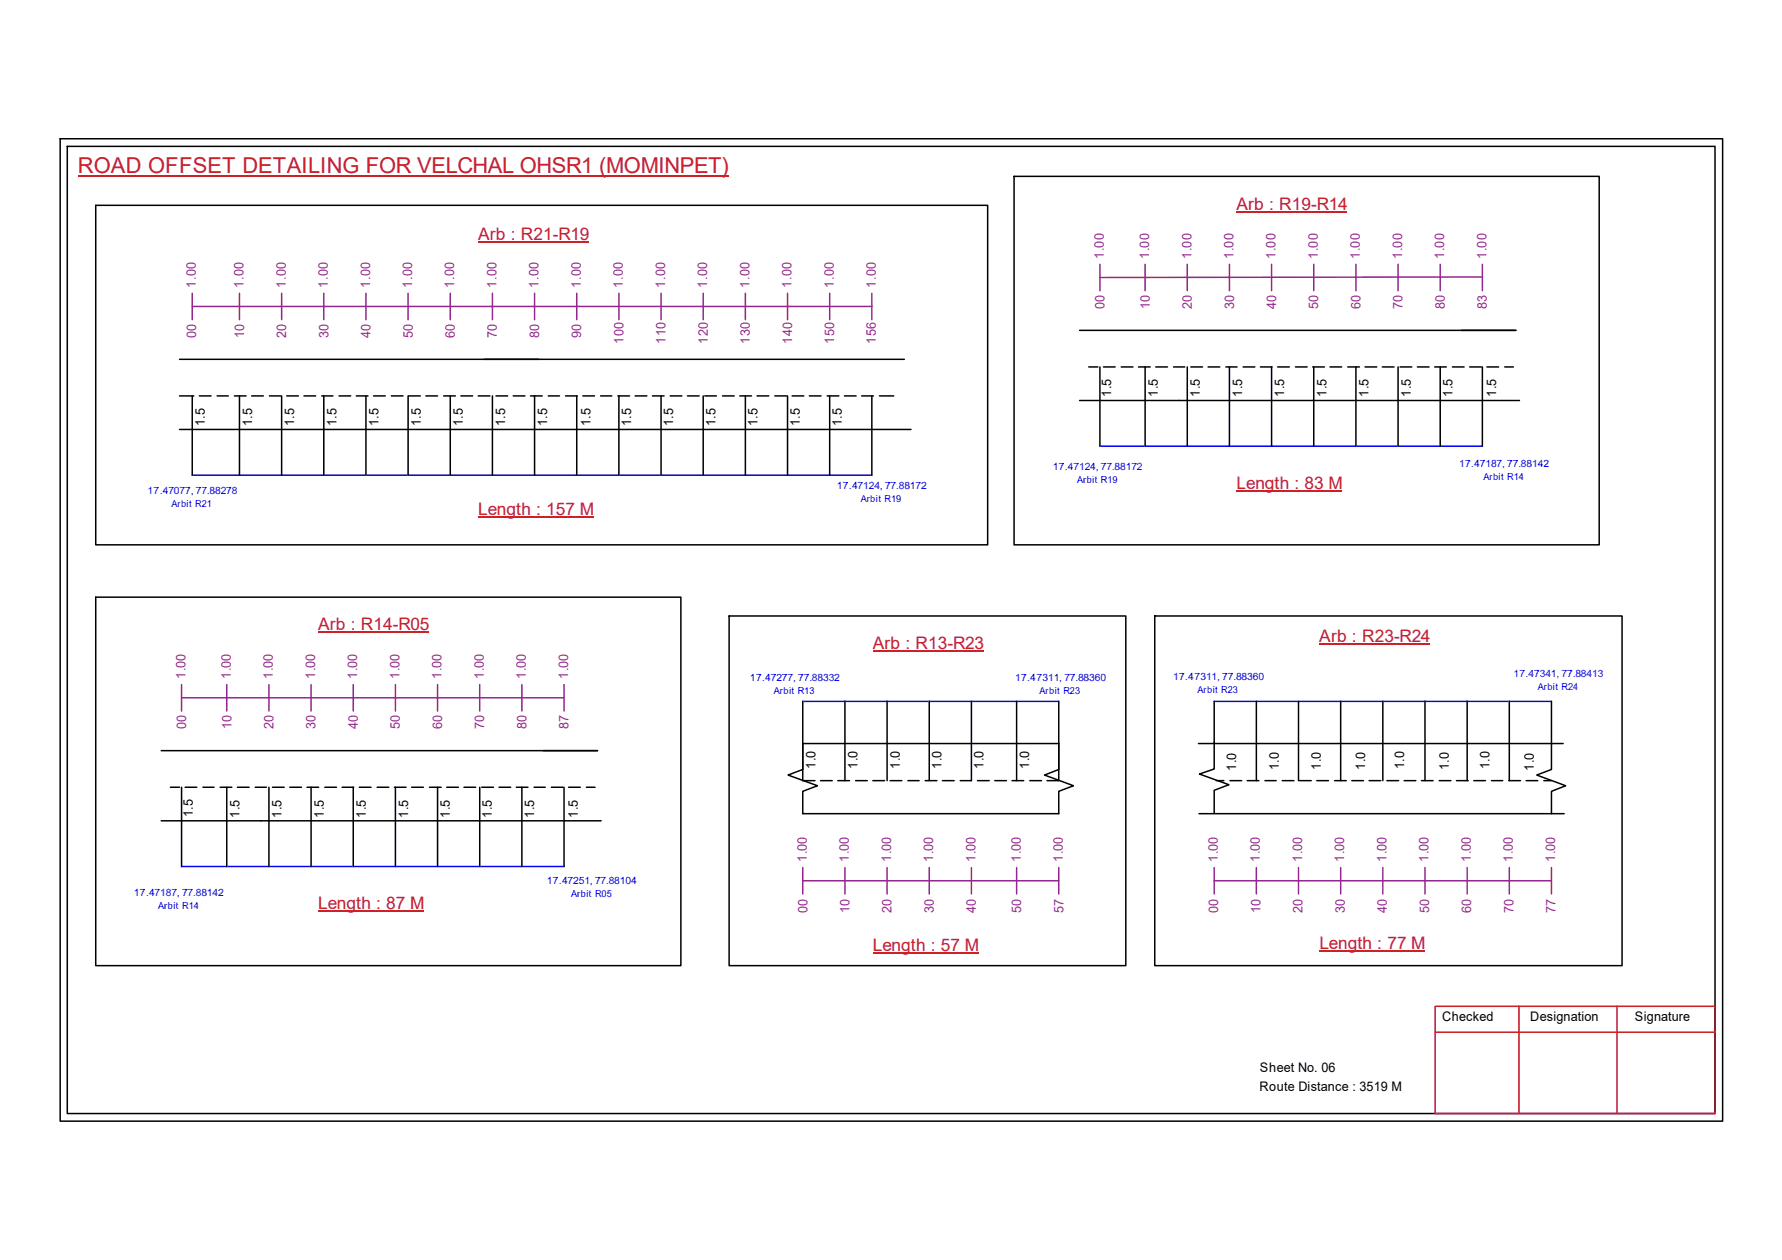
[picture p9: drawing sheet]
<svg xmlns="http://www.w3.org/2000/svg" width="297mm" height="210mm" viewBox="0 0 297 210" stroke-linecap="round" stroke-linejoin="round" font-family="sans-serif">
<g fill="none" stroke="#000" stroke-width=".25">
<path d="M10 23.1h277.1v163.7h-277.1zM11.2 24.4h274.7v161.1h-274.7zM16 34.2h148.6v56.6h-148.6zM169 29.4h97.6v61.4h-97.6zM29.9 59.9h120.8M180 55h72.7M29.9 71.5h121.9M29.9 66h2.4M32 66v13.2M33.2 66h2M36.2 66h1.9M39.1 66h1.9"/>
<path d="M39.9 66v13.2M41.9 66h2M44.9 66h1.9M46.9 66v13.2M47.8 66h1.9M50.7 66h1.9M53.6 66h1.9M54 66v13.2M56.5 66h2M59.4 66h1.9M61 66v13.2M62.3 66h1.9"/>
<path d="M65.2 66h2M68 66v13.2M68.1 66h2M71 66h1.9M74 66h1.9M75.1 66v13.2M76.8 66h2M79.7 66h2M82.1 66v13.2M82.7 66h1.9M85.6 66h1.9M88.4 66h2"/>
<path d="M89.1 66v13.2M91.4 66h1.9M94.3 66h1.9M96.1 66v13.2M97.2 66h1.9M100.1 66h1.9M103 66h1.9M103.2 66v13.2M105.9 66h1.9M108.8 66h1.9M110.2 66v13.2M111.7 66h2"/>
<path d="M114.6 66h1.9M117.2 66v13.2M117.5 66h1.9M120.4 66h2M123.3 66h2M124.2 66v13.2M126.2 66h1.9M129.2 66h1.9M131.3 66v13.2M132 66h2M134.9 66h2M137.9 66h1.9"/>
<path d="M138.3 66v13.2M140.8 66h1.9M143.6 66h2M145.3 66v13.2M146.6 66h2.4M180 66.7h73.3M181.5 61.1h1.5M183.3 61.1v13.2M183.9 61.1h2M186.9 61.1h1.9M189.8 61.1h1.9M190.9 61.1v13.2"/>
<path d="M192.7 61.1h1.9M195.6 61.1h1.9M197.9 61.1v13.2M198.5 61.1h1.9M201.4 61.1h1.9M204.3 61.1h1.9M204.9 61.1v13.2M207.2 61.1h2M210.1 61.1h1.9M212 61.1v13.2M213 61.1h1.9M215.9 61.1h2"/>
<path d="M218.8 61.1h2M219 61.1v13.2M221.7 61.1h1.9M224.7 61.1h1.9M226 61.1v13.2M227.5 61.1h2M230.4 61.1h2M233 61.1v13.2M233.4 61.1h1.9M236.3 61.1h1.9M239.1 61.1h2M240.1 61.1v13.2"/>
<path d="M242.1 61.1h1.9M245 61.1h1.9M247.1 61.1v13.2M247.9 61.1h1.9M250.8 61.1h1.5M16 99.5h97.5v61.4h-97.5zM121.5 102.6h66.2v58.3h-66.2zM133.8 116.8v13.2h2M140.8 116.8v13.2M147.9 116.8v13.2M154.9 116.8v13.2M161.9 116.8v13.2h-1.8"/>
<path d="M169.5 116.8v13.2M176.5 116.8v13.2h-2M192.5 102.6h77.9v58.3h-77.9zM202.4 116.8v7.1M209.4 116.8v13.2M216.4 116.8v13.2M223.5 116.8v13.2M230.5 116.8v13.2M237.5 116.8v13.2M244.6 116.8v13.2M251.6 116.8v13.2M258.6 116.8v11.4l-2.4 .9 4.8 1.8-2.4 .9v3.8"/>
<path d="M26.9 125.1h72.7M26.9 136.7h73.3M28.4 131.1h1.5M30.3 131.1v13.3M30.9 131.1h1.9M33.8 131.1h1.9M36.7 131.1h1.9M37.8 131.1v13.3M39.6 131.1h1.9M42.5 131.1h1.9M44.8 131.1v13.3M45.4 131.1h2"/>
<path d="M48.3 131.1h1.9M51.2 131.1h1.9M51.9 131.1v13.3M54.1 131.1h2M57 131.1h2M58.9 131.1v13.3M59.9 131.1h1.9M62.9 131.1h1.9M65.7 131.1h2M65.9 131.1v13.3M68.6 131.1h2M71.6 131.1h1.9"/>
<path d="M72.9 131.1v13.3M74.5 131.1h1.9M77.3 131.1h2M80 131.1v13.3M80.3 131.1h2M83.2 131.1h1.9M86.1 131.1h1.9M87 131.1v13.3M89 131.1h1.9M91.9 131.1h1.9M94 131.1v13.3M94.8 131.1h1.9"/>
<path d="M97.7 131.1h1.5M133.8 123.9h42.7v4.3l-2.4 .9 4.8 1.8-2.4 .9v3.8h-42.7v-3.8l2.5-.9-4.9-1.8 2.4-.9zM136.8 130h1.9M139.7 130h1.9M142.6 130h2M145.5 130h1.9M148.4 130h1.9M151.3 130h1.9M154.2 130h2M157.1 130h1.9M162.9 130h2M165.8 130h2"/>
<path d="M168.7 130h1.9M171.7 130h1.9M199.8 123.9h60.8M199.9 135.6h60.8M202.4 123.7v4.4l-2.5 .8 4.9 1.8-2.4 1v3.8M202.7 130h1.3M205 130h2M207.9 130h1.9M210.9 130h1.8M213.7 130h2M216.6 130h2M219.5 130h1.9"/>
<path d="M222.5 130h1.9M225.3 130h2M228.2 130h2M231.2 130h1.9M234.1 130h1.9M236.9 130h2M239.9 130h1.9M242.8 130h1.9M245.7 130h1.9M248.6 130h1.9M251.5 130h1.9M254.4 130h1.9"/>
<path d="M257.3 130h1.3"/>
</g>
<path d="M239.2 167.6h46.7v17.9h-46.7zM239.2 172h46.7M253.2 167.6v17.9M269.5 167.6v17.9" fill="none" stroke="#cc1f26" stroke-width=".25"/>
<path d="M13 29.3h108.5" fill="none" stroke="#cd2027" stroke-width=".25"/>
<path d="M32 79.2h113.3M183.3 74.3h63.8M133.8 116.8h42.7M202.4 116.8h56.2M30.3 144.4h63.7" fill="none" stroke="#00f" stroke-width=".25"/>
<g fill="none" stroke="#93278f" stroke-width=".25">
<path d="M32 51.1h113.3M32 48.9v4.4M39.9 48.9v4.4M46.9 48.9v4.4M54 48.9v4.4M61 48.9v4.4M68 48.9v4.4M75.1 48.9v4.4M82.1 48.9v4.4M89.1 48.9v4.4M96.1 48.9v4.4M103.2 48.9v4.4"/>
<path d="M110.2 48.9v4.4M117.2 48.9v4.4M124.2 48.9v4.4M131.3 48.9v4.4M138.3 48.9v4.4M145.3 48.9v4.4M183.3 44v4.4M190.9 44v4.4M197.9 44v4.4M204.9 44v4.4M212 44v4.4M219 44v4.4"/>
<path d="M226 44v4.4M233 44v4.4M240.1 44v4.4M247.1 46.1l-63.8 .1M247.1 44v4.4M30.3 116.2h63.7M30.3 114v4.4M37.8 114v4.4M44.8 114v4.4M51.9 114v4.4M58.9 114v4.4M65.9 114v4.4"/>
<path d="M72.9 114v4.4M80 114v4.4M87 114v4.4M94 114v4.4M133.8 146.7h42.7M133.8 144.5v4.4M140.8 144.5v4.4M147.9 144.5v4.4M154.9 144.5v4.4M161.9 144.5v4.4M169.5 144.5v4.4M176.5 144.5v4.4"/>
<path d="M202.4 146.7h56.2M202.4 144.5v4.4M209.4 144.5v4.4M216.4 144.5v4.4M223.5 144.5v4.4M230.5 144.5v4.4M237.5 144.5v4.4M244.6 144.5v4.4M251.6 144.5v4.4M258.6 144.5v4.4"/>
</g>
<path d="M206.1 35.3h18.5M79.7 40.4h18.5M79.7 86.1h19.2M206.1 81.8h17.6M53 105.3h18.5M145.5 108.4h18.5M219.9 107.3h18.5M53 151.8h17.7M145.5 158.7h17.6M219.9 158.4h17.6" fill="none" stroke="#cd2027" stroke-width=".17"/>
<text font-size="3.6" fill="#cd2027" x="13" y="28.9">ROAD OFFSET DETAILING FOR VELCHAL OHSR1 (MOMINPET)</text>
<g font-size="2.9" fill="#cd2027">
<text x="206.1" y="35">Arb : R19-R14</text>
<text x="79.7" y="40">Arb : R21-R19</text>
<text x="206.1" y="81.4">Length : 83 M</text>
<text x="79.7" y="85.8">Length : 157 M</text>
<text x="53" y="105">Arb : R14-R05</text>
<text x="219.9" y="106.9">Arb : R23-R24</text>
<text x="145.5" y="108">Arb : R13-R23</text>
<text x="53" y="151.5">Length : 87 M</text>
<text x="145.5" y="158.4">Length : 57 M</text>
<text x="219.9" y="158.1">Length : 77 M</text>
</g>
<g font-size="2.2" fill="#93278f">
<text x="32.6" y="47.9" transform="rotate(-90 32.6 47.9)">1.00</text>
<text x="40.6" y="47.9" transform="rotate(-90 40.6 47.9)">1.00</text>
<text x="47.6" y="47.9" transform="rotate(-90 47.6 47.9)">1.00</text>
<text x="54.6" y="47.9" transform="rotate(-90 54.6 47.9)">1.00</text>
<text x="61.7" y="47.9" transform="rotate(-90 61.7 47.9)">1.00</text>
<text x="68.7" y="47.9" transform="rotate(-90 68.7 47.9)">1.00</text>
<text x="75.7" y="47.9" transform="rotate(-90 75.7 47.9)">1.00</text>
<text x="82.8" y="47.9" transform="rotate(-90 82.8 47.9)">1.00</text>
<text x="89.8" y="47.9" transform="rotate(-90 89.8 47.9)">1.00</text>
<text x="96.8" y="47.9" transform="rotate(-90 96.8 47.9)">1.00</text>
<text x="103.8" y="47.9" transform="rotate(-90 103.8 47.9)">1.00</text>
<text x="110.9" y="47.9" transform="rotate(-90 110.9 47.9)">1.00</text>
<text x="117.9" y="47.9" transform="rotate(-90 117.9 47.9)">1.00</text>
<text x="124.9" y="47.9" transform="rotate(-90 124.9 47.9)">1.00</text>
<text x="131.9" y="47.9" transform="rotate(-90 131.9 47.9)">1.00</text>
<text x="139" y="47.9" transform="rotate(-90 139 47.9)">1.00</text>
<text x="146" y="47.9" transform="rotate(-90 146 47.9)">1.00</text>
<text x="184" y="43.1" transform="rotate(-90 184 43.1)">1.00</text>
<text x="191.6" y="43.1" transform="rotate(-90 191.6 43.1)">1.00</text>
<text x="198.6" y="43.1" transform="rotate(-90 198.6 43.1)">1.00</text>
<text x="205.6" y="43.1" transform="rotate(-90 205.6 43.1)">1.00</text>
<text x="212.6" y="43.1" transform="rotate(-90 212.6 43.1)">1.00</text>
<text x="219.7" y="43.1" transform="rotate(-90 219.7 43.1)">1.00</text>
<text x="226.7" y="43.1" transform="rotate(-90 226.7 43.1)">1.00</text>
<text x="233.7" y="43.1" transform="rotate(-90 233.7 43.1)">1.00</text>
<text x="240.7" y="43.1" transform="rotate(-90 240.7 43.1)">1.00</text>
<text x="247.8" y="43.1" transform="rotate(-90 247.8 43.1)">1.00</text>
<text x="184.1" y="51.5" transform="rotate(-90 184.1 51.5)">00</text>
<text x="191.6" y="51.5" transform="rotate(-90 191.6 51.5)">10</text>
<text x="198.7" y="51.5" transform="rotate(-90 198.7 51.5)">20</text>
<text x="205.7" y="51.5" transform="rotate(-90 205.7 51.5)">30</text>
<text x="212.7" y="51.5" transform="rotate(-90 212.7 51.5)">40</text>
<text x="219.7" y="51.5" transform="rotate(-90 219.7 51.5)">50</text>
<text x="226.8" y="51.5" transform="rotate(-90 226.8 51.5)">60</text>
<text x="233.8" y="51.5" transform="rotate(-90 233.8 51.5)">70</text>
<text x="240.8" y="51.5" transform="rotate(-90 240.8 51.5)">80</text>
<text x="247.9" y="51.5" transform="rotate(-90 247.9 51.5)">83</text>
<text x="32.7" y="56.4" transform="rotate(-90 32.7 56.4)">00</text>
<text x="40.7" y="56.4" transform="rotate(-90 40.7 56.4)">10</text>
<text x="47.7" y="56.4" transform="rotate(-90 47.7 56.4)">20</text>
<text x="54.7" y="56.4" transform="rotate(-90 54.7 56.4)">30</text>
<text x="61.8" y="56.4" transform="rotate(-90 61.8 56.4)">40</text>
<text x="68.8" y="56.4" transform="rotate(-90 68.8 56.4)">50</text>
<text x="75.8" y="56.4" transform="rotate(-90 75.8 56.4)">60</text>
<text x="82.8" y="56.4" transform="rotate(-90 82.8 56.4)">70</text>
<text x="89.9" y="56.4" transform="rotate(-90 89.9 56.4)">80</text>
<text x="96.9" y="56.4" transform="rotate(-90 96.9 56.4)">90</text>
<text x="103.9" y="57.3" transform="rotate(-90 103.9 57.3)">100</text>
<text x="111" y="57.3" transform="rotate(-90 111 57.3)">110</text>
<text x="118" y="57.3" transform="rotate(-90 118 57.3)">120</text>
<text x="125" y="57.3" transform="rotate(-90 125 57.3)">130</text>
<text x="132" y="57.3" transform="rotate(-90 132 57.3)">140</text>
<text x="139.1" y="57.3" transform="rotate(-90 139.1 57.3)">150</text>
<text x="146" y="57.3" transform="rotate(-90 146 57.3)">156</text>
<text x="30.9" y="113.1" transform="rotate(-90 30.9 113.1)">1.00</text>
<text x="38.5" y="113.1" transform="rotate(-90 38.5 113.1)">1.00</text>
<text x="45.5" y="113.1" transform="rotate(-90 45.5 113.1)">1.00</text>
<text x="52.5" y="113.1" transform="rotate(-90 52.5 113.1)">1.00</text>
<text x="59.6" y="113.1" transform="rotate(-90 59.6 113.1)">1.00</text>
<text x="66.6" y="113.1" transform="rotate(-90 66.6 113.1)">1.00</text>
<text x="73.6" y="113.1" transform="rotate(-90 73.6 113.1)">1.00</text>
<text x="80.6" y="113.1" transform="rotate(-90 80.6 113.1)">1.00</text>
<text x="87.7" y="113.1" transform="rotate(-90 87.7 113.1)">1.00</text>
<text x="94.7" y="113.1" transform="rotate(-90 94.7 113.1)">1.00</text>
<text x="31" y="121.5" transform="rotate(-90 31 121.5)">00</text>
<text x="38.6" y="121.5" transform="rotate(-90 38.6 121.5)">10</text>
<text x="45.6" y="121.5" transform="rotate(-90 45.6 121.5)">20</text>
<text x="52.6" y="121.5" transform="rotate(-90 52.6 121.5)">30</text>
<text x="59.6" y="121.5" transform="rotate(-90 59.6 121.5)">40</text>
<text x="66.7" y="121.5" transform="rotate(-90 66.7 121.5)">50</text>
<text x="73.7" y="121.5" transform="rotate(-90 73.7 121.5)">60</text>
<text x="80.7" y="121.5" transform="rotate(-90 80.7 121.5)">70</text>
<text x="87.8" y="121.5" transform="rotate(-90 87.8 121.5)">80</text>
<text x="94.8" y="121.5" transform="rotate(-90 94.8 121.5)">87</text>
<text x="134.5" y="143.6" transform="rotate(-90 134.5 143.6)">1.00</text>
<text x="141.5" y="143.6" transform="rotate(-90 141.5 143.6)">1.00</text>
<text x="148.5" y="143.6" transform="rotate(-90 148.5 143.6)">1.00</text>
<text x="155.6" y="143.6" transform="rotate(-90 155.6 143.6)">1.00</text>
<text x="162.6" y="143.6" transform="rotate(-90 162.6 143.6)">1.00</text>
<text x="170.1" y="143.6" transform="rotate(-90 170.1 143.6)">1.00</text>
<text x="177.2" y="143.6" transform="rotate(-90 177.2 143.6)">1.00</text>
<text x="203" y="143.6" transform="rotate(-90 203 143.6)">1.00</text>
<text x="210" y="143.6" transform="rotate(-90 210 143.6)">1.00</text>
<text x="217" y="143.6" transform="rotate(-90 217 143.6)">1.00</text>
<text x="224.1" y="143.6" transform="rotate(-90 224.1 143.6)">1.00</text>
<text x="231.1" y="143.6" transform="rotate(-90 231.1 143.6)">1.00</text>
<text x="238.1" y="143.6" transform="rotate(-90 238.1 143.6)">1.00</text>
<text x="245.1" y="143.6" transform="rotate(-90 245.1 143.6)">1.00</text>
<text x="252.2" y="143.6" transform="rotate(-90 252.2 143.6)">1.00</text>
<text x="259.2" y="143.6" transform="rotate(-90 259.2 143.6)">1.00</text>
<text x="134.6" y="152.1" transform="rotate(-90 134.6 152.1)">00</text>
<text x="141.6" y="152.1" transform="rotate(-90 141.6 152.1)">10</text>
<text x="148.6" y="152.1" transform="rotate(-90 148.6 152.1)">20</text>
<text x="155.7" y="152.1" transform="rotate(-90 155.7 152.1)">30</text>
<text x="162.7" y="152.1" transform="rotate(-90 162.7 152.1)">40</text>
<text x="170.2" y="152.1" transform="rotate(-90 170.2 152.1)">50</text>
<text x="177.2" y="152.1" transform="rotate(-90 177.2 152.1)">57</text>
<text x="203.1" y="152.1" transform="rotate(-90 203.1 152.1)">00</text>
<text x="210.1" y="152.1" transform="rotate(-90 210.1 152.1)">10</text>
<text x="217.1" y="152.1" transform="rotate(-90 217.1 152.1)">20</text>
<text x="224.2" y="152.1" transform="rotate(-90 224.2 152.1)">30</text>
<text x="231.2" y="152.1" transform="rotate(-90 231.2 152.1)">40</text>
<text x="238.2" y="152.1" transform="rotate(-90 238.2 152.1)">50</text>
<text x="245.2" y="152.1" transform="rotate(-90 245.2 152.1)">60</text>
<text x="252.3" y="152.1" transform="rotate(-90 252.3 152.1)">70</text>
<text x="259.3" y="152.1" transform="rotate(-90 259.3 152.1)">77</text>
</g>
<g font-size="2.2">
<text x="34.2" y="71" transform="rotate(-90 34.2 71)">1.5</text>
<text x="42" y="71" transform="rotate(-90 42 71)">1.5</text>
<text x="49.1" y="71" transform="rotate(-90 49.1 71)">1.5</text>
<text x="56.1" y="71" transform="rotate(-90 56.1 71)">1.5</text>
<text x="63.1" y="71" transform="rotate(-90 63.1 71)">1.5</text>
<text x="70.1" y="71" transform="rotate(-90 70.1 71)">1.5</text>
<text x="77.2" y="71" transform="rotate(-90 77.2 71)">1.5</text>
<text x="84.2" y="71" transform="rotate(-90 84.2 71)">1.5</text>
<text x="91.2" y="71" transform="rotate(-90 91.2 71)">1.5</text>
<text x="98.4" y="71" transform="rotate(-90 98.4 71)">1.5</text>
<text x="105.2" y="71" transform="rotate(-90 105.2 71)">1.5</text>
<text x="112.2" y="71" transform="rotate(-90 112.2 71)">1.5</text>
<text x="119.2" y="71" transform="rotate(-90 119.2 71)">1.5</text>
<text x="126.3" y="71" transform="rotate(-90 126.3 71)">1.5</text>
<text x="133.3" y="71" transform="rotate(-90 133.3 71)">1.5</text>
<text x="140.3" y="71" transform="rotate(-90 140.3 71)">1.5</text>
<text x="185.2" y="66.1" transform="rotate(-90 185.2 66.1)">1.5</text>
<text x="193" y="66.1" transform="rotate(-90 193 66.1)">1.5</text>
<text x="200" y="66.1" transform="rotate(-90 200 66.1)">1.5</text>
<text x="207" y="66.1" transform="rotate(-90 207 66.1)">1.5</text>
<text x="214.1" y="66.1" transform="rotate(-90 214.1 66.1)">1.5</text>
<text x="221.1" y="66.1" transform="rotate(-90 221.1 66.1)">1.5</text>
<text x="228.1" y="66.1" transform="rotate(-90 228.1 66.1)">1.5</text>
<text x="235.2" y="66.1" transform="rotate(-90 235.2 66.1)">1.5</text>
<text x="242.1" y="66.1" transform="rotate(-90 242.1 66.1)">1.5</text>
<text x="249.4" y="66.1" transform="rotate(-90 249.4 66.1)">1.5</text>
<text x="135.9" y="128.1" transform="rotate(-90 135.9 128.1)">1.0</text>
<text x="143" y="128.1" transform="rotate(-90 143 128.1)">1.0</text>
<text x="150" y="128.1" transform="rotate(-90 150 128.1)">1.0</text>
<text x="156.9" y="128.1" transform="rotate(-90 156.9 128.1)">1.0</text>
<text x="164" y="128.1" transform="rotate(-90 164 128.1)">1.0</text>
<text x="171.6" y="128.1" transform="rotate(-90 171.6 128.1)">1.0</text>
<text x="206" y="128.4" transform="rotate(-90 206 128.4)">1.0</text>
<text x="213.1" y="128.4" transform="rotate(-90 213.1 128.4)">1.0</text>
<text x="220.2" y="128.3" transform="rotate(-90 220.2 128.3)">1.0</text>
<text x="227.5" y="128.3" transform="rotate(-90 227.5 128.3)">1.0</text>
<text x="234.1" y="128.2" transform="rotate(-90 234.1 128.2)">1.0</text>
<text x="241.5" y="128.4" transform="rotate(-90 241.5 128.4)">1.0</text>
<text x="248.3" y="128.2" transform="rotate(-90 248.3 128.2)">1.0</text>
<text x="255.6" y="128.4" transform="rotate(-90 255.6 128.4)">1.0</text>
<text x="32.1" y="136.1" transform="rotate(-90 32.1 136.1)">1.5</text>
<text x="39.9" y="136.2" transform="rotate(-90 39.9 136.2)">1.5</text>
<text x="46.9" y="136.2" transform="rotate(-90 46.9 136.2)">1.5</text>
<text x="54" y="136.2" transform="rotate(-90 54 136.2)">1.5</text>
<text x="61" y="136.2" transform="rotate(-90 61 136.2)">1.5</text>
<text x="68" y="136.2" transform="rotate(-90 68 136.2)">1.5</text>
<text x="75" y="136.2" transform="rotate(-90 75 136.2)">1.5</text>
<text x="82" y="136.2" transform="rotate(-90 82 136.2)">1.5</text>
<text x="89" y="136.2" transform="rotate(-90 89 136.2)">1.5</text>
<text x="96.3" y="136.2" transform="rotate(-90 96.3 136.2)">1.5</text>
<text x="240.4" y="170.1">Checked</text>
<text x="255.1" y="170.1">Designation</text>
<text x="272.5" y="170.1">Signature</text>
<text x="210" y="178.6">Sheet No. 06</text>
<text x="209.9" y="181.7">Route Distance : 3519 M</text>
</g>
<g font-size="1.7" fill="#00f">
<text x="243.2" y="77.7">17.47187, 77.88142</text>
<text x="24.6" y="82.3">17.47077, 77.88278</text>
<text x="139.5" y="81.5">17.47124, 77.88172</text>
<text x="175.5" y="78.3">17.47124, 77.88172</text>
<text x="125" y="113.5">17.47277, 77.88332</text>
<text x="169.2" y="113.5">17.47311, 77.88360</text>
<text x="195.5" y="113.3">17.47311, 77.88360</text>
<text x="252.3" y="112.8">17.47341, 77.88413</text>
<text x="22.3" y="149.3">17.47187, 77.88142</text>
<text x="91.1" y="147.2">17.47251, 77.88104</text>
</g>
<g font-size="1.6" fill="#00f">
<text x="143.5" y="83.7">Arbit R19</text>
<text x="179.5" y="80.4">Arbit R19</text>
<text x="247.3" y="79.9">Arbit R14</text>
<text x="28.6" y="84.4">Arbit R21</text>
<text x="129" y="115.6">Arbit R13</text>
<text x="173.3" y="115.6">Arbit R23</text>
<text x="199.6" y="115.4">Arbit R23</text>
<text x="256.3" y="114.9">Arbit R24</text>
<text x="95.2" y="149.4">Arbit R05</text>
<text x="26.4" y="151.4">Arbit R14</text>
</g>
</svg>
